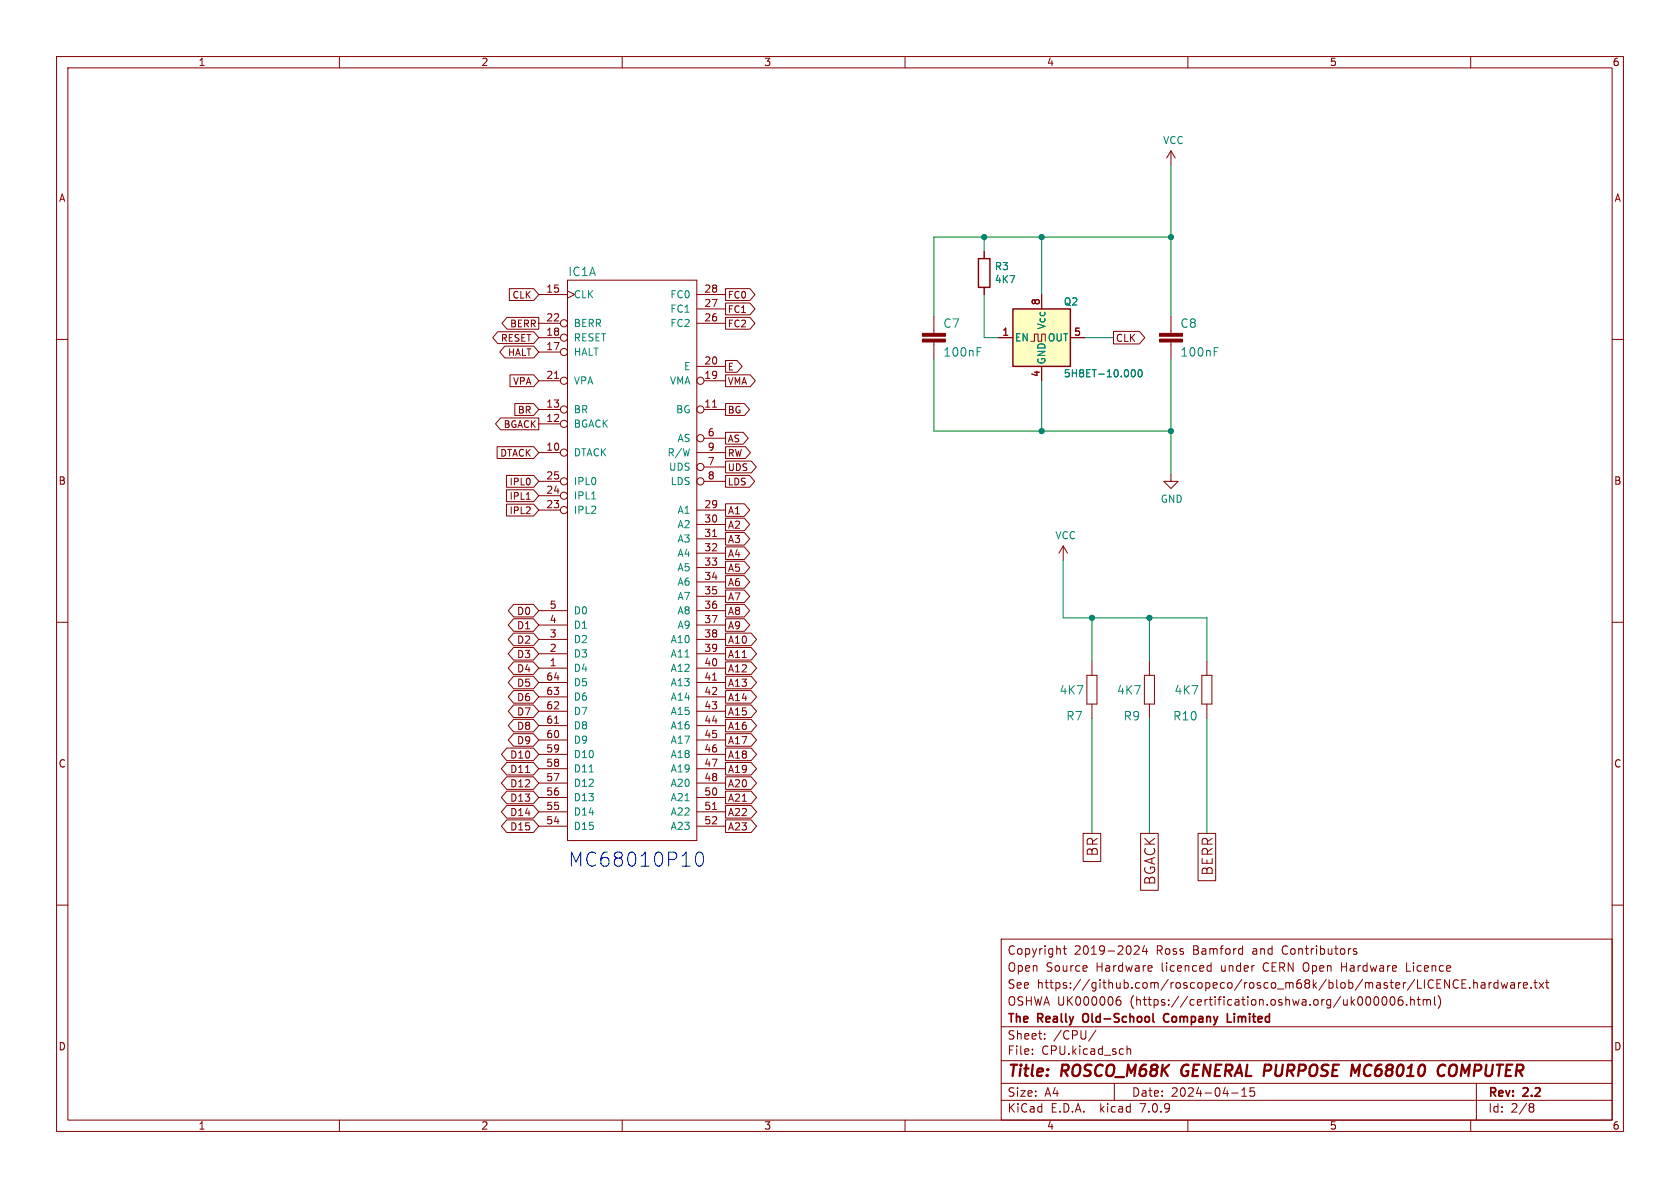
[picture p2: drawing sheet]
<svg xmlns="http://www.w3.org/2000/svg" width="297mm" height="210mm" viewBox="0 0 297 210" stroke-linecap="round" stroke-linejoin="round" font-family="sans-serif">
<g fill="none" stroke="#840000" stroke-width=".18">
<path d="M10 10h277v190h-277zM12 12h273v186h-273zM60 10v2M110 10v2M160 10v2M210 10v2M260 10v2M207 26.7v2.5M207 26.7l-.8 1.2M207 26.7l.8 1.2M10 60h2M88 58.6h6.4l.8 1.1-.8 1h-6.4l-.9-1z"/>
<path d="M89.6 56.1h5.6v2.1h-5.6l-.9-1zM90 51h4.4l.8 1.1-.8 1h-4.4zM95.2 52.1h5.1M95.2 59.7h3.9M95.2 57.2h3.9M100.3 51.4l1.3 .7-1.3 .6M100.3 49.5h22.9v99.1h-22.9zM123.2 52.1h5.1M123.2 57.2h5.1M123.2 54.6h5.1M128.3 56.1h4.3l.9 1.1-.9 1h-4.3zM128.3 51h4.3l.9 1.1-.9 1h-4.3z"/>
<path d="M128.3 53.6h4.3l.9 1-.9 1.1h-4.3zM165.1 55.9v3M174 44.5v1.2M174 50.8v1.3M176.5 59.7h2.6M184.1 52.1v2.5M189.2 59.7h2.6M196.8 58.6h4.6l1 1.1-1 1.1h-4.6zM207 55.9v3M285 60h2M87.9 79h6.5l.8 1-.8 1.1h-6.5zM88.5 73.9h6.7v2.1h-6.7l-.9-1.1z"/>
<path d="M89.2 61.2h5.2l.8 1-.8 1.1h-5.2l-.8-1.1zM90.2 66.3h4.2l.8 1-.8 1.1h-4.2zM91 71.3h3.4l.8 1.1-.8 1h-3.4zM95.2 72.4h3.9M95.2 74.9h3.9M95.2 62.2h3.9M95.2 67.3h3.9M98 66.9h.8M123.2 64.8h5.1M124.5 72.4h3.8M124.5 67.3h3.8M124.5 77.5h3.8"/>
<path d="M126 72h.7M128.3 66.3h4.3l.9 1-.9 1.1h-4.3zM128.3 63.7h2l.9 1.1-.9 1h-2zM128.3 79h3.5l.9 1-.9 1.1h-3.5zM128.3 71.3h3.3l.9 1.1-.9 1h-3.3zM128.3 76.4h3.1l.9 1.1-.9 1h-3.1zM165.1 60.5v3M182.2 60.3h.7v-1.2h.6v1.2h.6v-1.2h.7v1.2M184.1 64.8v2.5M207 60.5v3M89.5 86.6h4.9l.8 1-.8 1.1h-4.9zM89.5 89.1h4.9l.8 1.1-.8 1h-4.9z"/>
<path d="M89.5 84h4.9l.8 1.1-.8 1h-4.9zM93 88.3h.7M95.2 80h3.9M95.2 90.2h3.9M95.2 87.6h3.9M95.2 85.1h3.9M123.2 80h5.1M123.2 90.2h5.1M123.2 92.7h5.1M123.2 95.3h5.1M123.2 97.8h5.1M124.5 85.1h3.8"/>
<path d="M124.5 82.6h3.8M126 94.8h.7M128.3 91.6h3.3l.9 1.1-.9 1.1h-3.3zM128.3 81.5h4.5l.9 1.1-.9 1h-4.5zM128.3 89.1h3.3l.9 1.1-.9 1.1h-3.3zM128.3 84h4.2l.9 1.1-.9 1h-4.2zM128.3 94.1h3.3l.9 1.2-.9 1.1h-3.3zM128.3 99.2h3.3l.9 1.1-.9 1.1h-3.3zM128.3 96.7h3.3l.9 1.1-.9 1.1h-3.3zM188 96.5l-.8 1.3M188 96.5v2.6M188 96.5l.7 1.3"/>
<path d="M207 83.8v1.3h1.3l-1.3 1.3-1.3-1.3h1.3M10 110h2M90.8 114.5h3.5l.9 1.1-.9 1.1h-3.5l-1-1.1zM90.8 106.8h3.5l.9 1.2-.9 1.1h-3.5l-1-1.1zM90.8 111.9h3.5l.9 1.1-.9 1.1h-3.5l-1-1.1zM90.8 109.4h3.5l.9 1.1-.9 1.1h-3.5l-1-1.1zM90.8 117h3.5l.9 1.1-.9 1.1h-3.5l-1-1.1zM90.8 119.5h3.5l.9 1.2-.9 1.1h-3.5l-1-1.1zM95.2 118.1h5.1M95.2 115.6h5.1M95.2 113h5.1M95.2 108h5.1"/>
<path d="M95.2 110.5h5.1M123.2 118.1h5.1M123.2 115.6h5.1M123.2 113h5.1M123.2 100.3h5.1M123.2 102.9h5.1M123.2 105.4h5.1M123.2 108h5.1M123.2 110.5h5.1M128.3 119.5h4.5l.9 1.2-.9 1.1h-4.5zM128.3 114.5h4.5l.9 1.1-.9 1.1h-4.5zM128.3 117h4.5l.9 1.1-.9 1.1h-4.5z"/>
<path d="M128.3 111.9h4.5l.9 1.1-.9 1.1h-4.5zM128.3 101.8h3.3l.9 1.1-.9 1.1h-3.3zM128.3 104.3h3.3l.9 1.1-.9 1.1h-3.3zM128.3 106.8h3.3l.9 1.2-.9 1.1h-3.3zM128.3 109.4h3.3l.9 1.1-.9 1.1h-3.3zM192.2 119.4h1.7v5.1h-1.7zM193 116.8v2.6M202.3 119.4h1.8v5.1h-1.8zM203.2 116.8v2.6M212.5 119.4h1.7v5.1h-1.7zM213.4 116.8v2.6M285 110h2"/>
<path d="M89.6 134.8h4.7l.9 1.1-.9 1.1h-4.7l-1-1.1zM89.6 132.2h4.7l.9 1.2-.9 1.1h-4.7l-1-1.1zM89.6 137.3h4.7l.9 1.1-.9 1.1h-4.7l-1-1.1zM89.6 139.9h4.7l.9 1.1-.9 1.1h-4.7l-1-1.1zM90.8 127.2h3.5l.9 1.1-.9 1.1h-3.5l-1-1.1zM90.8 122.1h3.5l.9 1.1-.9 1.1h-3.5l-1-1.1zM90.8 124.6h3.5l.9 1.1-.9 1.1h-3.5l-1-1.1zM90.8 129.7h3.5l.9 1.1-.9 1.1h-3.5l-1-1.1zM92.9 136.6h.7M95.2 120.7h5.1M95.2 123.2h5.1M95.2 125.7h5.1"/>
<path d="M95.2 128.3h5.1M95.2 130.8h5.1M95.2 133.4h5.1M95.2 135.9h5.1M95.2 138.4h5.1M98 127.9h.8M123.2 120.7h5.1M123.2 123.2h5.1M123.2 125.7h5.1M123.2 128.3h5.1M123.2 130.8h5.1M123.2 133.4h5.1"/>
<path d="M123.2 135.9h5.1M123.2 138.4h5.1M126 120.2h.7M128.3 129.7h4.5l.9 1.1-.9 1.1h-4.5zM128.3 124.6h4.5l.9 1.1-.9 1.1h-4.5zM128.3 127.2h4.5l.9 1.1-.9 1.1h-4.5zM128.3 122.1h4.5l.9 1.1-.9 1.1h-4.5zM128.3 132.2h4.5l.9 1.2-.9 1.1h-4.5zM128.3 139.9h4.5l.9 1.1-.9 1.1h-4.5zM128.3 137.3h4.5l.9 1.1-.9 1.1h-4.5zM128.3 134.8h4.5l.9 1.1-.9 1.1h-4.5zM193 124.5v2.5"/>
<path d="M203.2 124.5v2.5M213.4 124.5v2.5M10 160h2M89.6 144.9h4.7l.9 1.2-.9 1.1h-4.7l-1-1.1zM89.6 142.4h4.7l.9 1.1-.9 1.1h-4.7l-1-1.1zM95.2 141h5.1M95.2 143.5h5.1M95.2 146.1h5.1M123.2 141h5.1M123.2 143.5h5.1M123.2 146.1h5.1M126 143.1h.7"/>
<path d="M128.3 144.9h4.5l.9 1.2-.9 1.1h-4.5zM128.3 142.4h4.5l.9 1.1-.9 1.1h-4.5zM191.5 147.3h3.1v5h-3.1zM201.6 147.3h3.2v10.1h-3.2zM211.8 147.3h3.1v8.4h-3.1zM285 160h2M177 166h108v32h-108zM188 167.7h.5M188.2 167.2v1.3l.3 .2M192.1 170.8l.1 .3-.7 .1M197.4 176.9l.5-.1 .3 .3-.2 .5-.4 .1-.2-.1M198 176.2a.53 .53 0 0 0-.6 .4"/>
<path d="M200.5 167.3l.6-.1 .2 .1 .1 .3-.9 1.1h.9M202.3 167.1l-.3 1.1h.9M202.7 167.7v1M203.5 170.7l.2 .4-.7 .1M203.6 171.6l-.1 .1M213.7 170.7l.4 .1M214.1 170.2v1.5M214.1 171.6l-.4 .1M219.5 167.7l.2 .1M219.7 167.2v1.5M219.7 168.6l-.2 .1M237.2 170.2v1.5"/>
<path d="M237.2 170.9h.8M239.8 167.8l-.3-.1-.3 .2 .1 .2 .5 .2v.3h-.6M243.1 176.3l.1-.1a.81 .81 0 0 1 .6 .6 .81 .81 0 0 1-.3 .8h-.4M244.5 176.3l.2-.1a.81 .81 0 0 1 .6 .6 .81 .81 0 0 1-.3 .8l-.2 .1a.81 .81 0 0 1-.3-1.4zM246 176.3l.1-.1a.81 .81 0 0 1 .6 .6 .81 .81 0 0 1-.3 .8l-.2 .1a.81 .81 0 0 1-.5-.6 .81 .81 0 0 1 .3-.8zM247.9 176.2a.59 .59 0 0 0-.7 .6v.6l.1 .2 .4 .1 .3-.1v-.5l-.1-.3h-.4l-.3 .3M248.7 170.2v1.5h.7M248.7 177.6v.1M249.4 176.2v1.5M249.4 176.8l.2-.1 .4 .1v.9M250.5 176.7h.6M250.7 176.2v1.3l.4 .2"/>
<path d="M251.6 176.8l.4-.1 .2 .2M251.6 176.7v1M252.2 176.9l.3-.2 .3 .1 .1 .9M252.2 176.9v.8M253.6 176.2v1.3l.2 .2M254.3 176.1a1.74 1.74 0 0 1-.1 2.2M255.4 173.2l.8 1.5v-1.5M257.8 173.3a.6 .6 0 0 0-.7 0 .6 .6 0 0 0-.2 .8 .56 .56 0 0 0 .3 .5 .56 .56 0 0 0 .6 0M258.5 173.9h.5M259.2 173.2h-.7v1.5h.7M259.8 174.6v.1M260.5 173.8l.2-.1 .4 .1 .1 .9"/>
<path d="M260.5 173.2v1.5M261.9 173.8h.6v.9M262.5 174.1h-.5a.29 .29 0 0 0-.2 .3 .29 .29 0 0 0 .2 .3l.5-.1M263.2 173.7v1M263.7 173.7l-.3 .1-.2 .2M264.8 173.8l-.4-.1-.3 .3v.4l.1 .2h.6M264.8 173.2v1.5M265.4 173.7l.3 1 .3-.7 .2 .7 .3-1M267.1 173.8h.6v.9M267.7 174.1h-.5a.29 .29 0 0 0-.2 .3 .29 .29 0 0 0 .2 .3l.5-.1M268.5 173.7v1M268.9 173.7l-.3 .1-.1 .2"/>
<path d="M269.3 174.2l.7-.1v-.3l-.5-.1-.2 .2 .1 .7h.6M270.7 174.6v.1M271.2 173.7h.5M271.4 173.2v1.3l.3 .2M272.1 173.7l.8 1M272.9 173.7l-.8 1M273.2 173.7h.6M273.5 173.2v1.3l.3 .2M60 198v2M110 198v2M160 198v2M177 194.5h108"/>
<path d="M177 191.5h108M177 187.5h108M177 181.5h108M182.5 186.3v.1M182.5 185.5v.1M184.7 183.6v.1M184.7 182.8v.1M193.7 182.1l-1.2 2M197 191.5v3M199.2 184.9v1.5M199.2 185.5l.3-.1 .3 .1 .1 .9M210 198v2"/>
<path d="M217.7 193.2h1.2M219.5 193.8h.9M219.5 192.7l.5-.4v1.5M221.7 192.3h-.7v.7l.2-.1h.5l.1 .3-.1 .5-.2 .1-.5-.1M260 198v2M261 191.5v6.5M270.6 195.1h.3l.3 .3-.3 .3M270.6 195.7h.3M270.9 195.7l.2 .2 .1 .4-.3 .3h-.3"/>
<circle cx="99.7" cy="57.1" r=".63"/>
<circle cx="99.7" cy="59.7" r=".63"/>
<circle cx="99.7" cy="72.4" r=".63"/>
<circle cx="99.7" cy="67.3" r=".63"/>
<circle cx="99.7" cy="62.2" r=".63"/>
<circle cx="99.7" cy="74.9" r=".63"/>
<circle cx="123.8" cy="72.4" r=".63"/>
<circle cx="123.8" cy="77.5" r=".63"/>
<circle cx="123.8" cy="67.3" r=".63"/>
<circle cx="99.7" cy="90.2" r=".63"/>
<circle cx="99.7" cy="85.1" r=".63"/>
<circle cx="99.7" cy="80" r=".63"/>
<circle cx="99.7" cy="87.6" r=".63"/>
<circle cx="123.8" cy="85.1" r=".63"/>
<circle cx="123.8" cy="82.5" r=".63"/>
</g>
<path d="M209.1 188.5a1.27 1.27 0 0 0 0 1.6M239.6 189.6l.8-1.4-.2 2M255.3 190a.73 .73 0 0 1-.8 .1M255.5 188.4a.69 .69 0 0 0-1 .1M256.8 188.2l-.2 .1a1.49 1.49 0 0 0-.2 1.8l.5 .1" fill="none" stroke="#840000" stroke-width=".4"/>
<path d="M191.6 179.3a1.07 1.07 0 0 0 0 1.3M206.6 179.3a.74 .74 0 0 0-.9 .5 .74 .74 0 0 0 .5 .9l.4-.1M218.2 179.2v.1M218.2 179.7v1M203.8 180.5l.3 .2M217 180.7h.7" fill="none" stroke="#840000" stroke-width=".3"/>
<g fill="#840000" stroke="#840000" stroke-width=".18">
<path d="M205 59.9h4v.6h-4z"/>
<path d="M205 58.9h4v.5h-4z"/>
<path d="M163.1 59.9h4v.6h-4z"/>
<path d="M163.1 58.9h4v.5h-4z"/>
</g>
<path d="M172.7 61.5h.8M200 65.8l.1-.3 .2-.2a.68 .68 0 0 1 .4 .7 .68 .68 0 0 1-.4 .6l-.2-.1-.1-.4M201.4 65.4l.1-.1a.68 .68 0 0 1 .4 .7 .68 .68 0 0 1-.4 .6 .84 .84 0 0 1-.1-1.2zM214.7 61.5h.7M104.6 88.2h.7M104.2 136.5h.7" fill="none" stroke="#008484" stroke-width=".18"/>
<path d="M173 45.7h2v5.1h-2zM179.1 54.6h10.1v10.2h-10.1z" fill="none" stroke="#840000" stroke-width=".25"/>
<path d="M179.1 54.6h10.1v10.2h-10.1z" fill="#ffffc2" stroke="#ffffc2" stroke-width=".18"/>
<path d="M123.3 150.7a.59 .59 0 0 1 1 .4 1.46 1.46 0 0 1-.5 2 .64 .64 0 0 1-.7-.5 1.94 1.94 0 0 1 .2-1.9z" fill="none" stroke="#0000c2" stroke-width=".18"/>
<g fill="none" stroke="#008400" stroke-width=".18">
<path d="M207 29.2v26.7M174 52.1v7.6h2.5M174 41.9v2.6M184.1 41.9v10.2M191.8 59.7h5M207 41.9h-41.9v14M165.1 63.5v12.7h41.9M184.1 67.3v8.9M207 63.5v20.3M188 99.1v10.1h25.4v7.6M193 109.2v7.6M203.2 109.2v7.6"/>
<path d="M193 127v20.3M203.2 127v20.3M213.4 127v20.3"/>
</g>
<g fill="#008400" stroke="#008400" stroke-width=".18">
<circle cx="207" cy="41.9" r=".46"/>
<circle cx="207" cy="76.2" r=".46"/>
<circle cx="184.1" cy="76.2" r=".46"/>
<circle cx="184.1" cy="41.9" r=".46"/>
<circle cx="193" cy="109.2" r=".46"/>
<circle cx="203.2" cy="109.2" r=".46"/>
<circle cx="174" cy="41.9" r=".46"/>
</g>
<text font-size="3.5" fill="#0000c2" x="100.3" y="153.4">MC68010P10</text>
<g font-size="2.8" fill="#840000">
<text x="178" y="190.9">Title:</text>
<text x="187.7" y="190.9">ROSCO_M68K</text>
<text x="209.7" y="190.9">GENERAL PURPOSE</text>
<text x="241.3" y="190.9">MC68010</text>
<text x="257.4" y="190.9">COMPUTER</text>
</g>
<g font-size="2.5" fill="#840000">
<text x="194.3" y="151.4" transform="rotate(-90 194.3 151.4)">BR</text>
<text x="214.6" y="154.8" transform="rotate(-90 214.6 154.8)">BERR</text>
<text x="204.4" y="156.5" transform="rotate(-90 204.4 156.5)">BGACK</text>
</g>
<g font-size="2.1" fill="#008484">
<text x="100.4" y="49">IC1A</text>
<text x="166.7" y="58.2">C7</text>
<text x="208.6" y="58.2">C8</text>
<text x="166.7" y="63.2">100nF</text>
<text x="208.6" y="63.2">100nF</text>
<text x="187.2" y="123">4K7</text>
<text x="197.4" y="123">4K7</text>
<text x="207.5" y="123">4K7</text>
<text x="188.4" y="127.6">R7</text>
<text x="198.6" y="127.6">R9</text>
<text x="207.3" y="127.6">R10</text>
</g>
<g font-size="2.1" fill="#840000">
<text x="178" y="172">Open</text>
<text x="178" y="169">Copyright</text>
<text x="184.9" y="172">Source</text>
<text x="189.9" y="169">2019-2024</text>
<text x="193.8" y="172">Hardware</text>
<text x="204.5" y="169">Ross</text>
<text x="205.5" y="172">licenced</text>
<text x="211" y="169">Bamford</text>
<text x="216.1" y="172">under</text>
<text x="221.7" y="169">and</text>
<text x="223.7" y="172">CERN Open</text>
<text x="227.1" y="169">Contributors</text>
<text x="237.8" y="172">Hardware</text>
<text x="249.5" y="172">Licence</text>
<text x="178" y="178">OSHWA UK000006</text>
<text x="178" y="175">See</text>
<text x="183.3" y="175">https://github.com/roscopeco/rosco_m68k/blob/master/LICENCE.hardware.txt</text>
<text x="199.8" y="178">(https://certification.oshwa.org/uk000006.html)</text>
<text x="178" y="184">Sheet:</text>
<text x="178" y="181.2">The</text>
<text x="183.5" y="181.2">Really</text>
<text x="186.2" y="184">/CPU/</text>
<text x="192.1" y="181.2">Old-School</text>
<text x="207" y="181.2">Company</text>
<text x="218.8" y="181.2">Limited</text>
<text x="178" y="186.7">File:</text>
<text x="184.1" y="186.7">CPU.kicad_sch</text>
<text x="178" y="196.9">KiCad</text>
<text x="178" y="194.1">Size:</text>
<text x="184.7" y="194.1">A4</text>
<text x="185.7" y="196.9">E.D.A.</text>
<text x="194.6" y="196.9">kicad</text>
<text x="200" y="194.1">Date:</text>
<text x="201.8" y="196.9">7.0.9</text>
<text x="207" y="194.1">2024-04-15</text>
<text x="263" y="194.3">Rev:</text>
<text x="263" y="196.9">Id:</text>
<text x="267.1" y="196.9">2/8</text>
<text x="269.4" y="194.3">2.2</text>
</g>
<g font-size="1.8" fill="#840000">
<text x="35" y="11.9">1</text>
<text x="85" y="11.9">2</text>
<text x="135" y="11.9">3</text>
<text x="185" y="11.9">4</text>
<text x="235" y="11.9">5</text>
<text x="285" y="11.9">6</text>
<text x="10.3" y="35.9">A</text>
<text x="285.3" y="35.9">A</text>
<text x="96.5" y="51.8">15</text>
<text x="124.4" y="51.8">28</text>
<text x="96.5" y="59.4">18</text>
<text x="96.5" y="56.9">22</text>
<text x="124.4" y="56.9">26</text>
<text x="124.4" y="54.4">27</text>
<text x="177.1" y="59.4">1</text>
<text x="183.9" y="54" transform="rotate(-90 183.9 54)">8</text>
<text x="189.8" y="59.4">5</text>
<text x="96.5" y="62">17</text>
<text x="124.4" y="64.5">20</text>
<text x="197.2" y="60.6">CLK</text>
<text x="96.5" y="67.1">21</text>
<text x="124.4" y="67.1">19</text>
<text x="183.9" y="66.7" transform="rotate(-90 183.9 66.7)">4</text>
<text x="96.5" y="74.7">12</text>
<text x="96.5" y="72.1">13</text>
<text x="124.4" y="72.1">11</text>
<text x="125" y="77.2">6</text>
<text x="96.5" y="79.8">10</text>
<text x="125" y="82.3">7</text>
<text x="125" y="79.8">9</text>
<text x="10.3" y="85.9">B</text>
<text x="96.5" y="89.9">23</text>
<text x="96.5" y="87.4">24</text>
<text x="96.5" y="84.8">25</text>
<text x="124.4" y="89.9">29</text>
<text x="125" y="84.8">8</text>
<text x="285.3" y="85.9">B</text>
<text x="124.4" y="92.5">30</text>
<text x="124.4" y="95">31</text>
<text x="128.6" y="93.7">A2</text>
<text x="128.6" y="91.1">A1</text>
<text x="124.4" y="97.5">32</text>
<text x="124.4" y="100.1">33</text>
<text x="128.6" y="96.2">A3</text>
<text x="128.6" y="101.3">A5</text>
<text x="128.6" y="98.7">A4</text>
<text x="97.1" y="107.7">5</text>
<text x="124.4" y="102.6">34</text>
<text x="124.4" y="105.2">35</text>
<text x="124.4" y="107.7">36</text>
<text x="128.6" y="103.8">A6</text>
<text x="128.6" y="106.4">A7</text>
<text x="91.3" y="108.9">D0</text>
<text x="91.3" y="114">D2</text>
<text x="91.3" y="111.4">D1</text>
<text x="97.1" y="112.8">3</text>
<text x="97.1" y="110.2">4</text>
<text x="124.4" y="110.2">37</text>
<text x="124.4" y="112.8">38</text>
<text x="128.6" y="114">A10</text>
<text x="128.6" y="108.9">A8</text>
<text x="128.6" y="111.4">A9</text>
<text x="91.3" y="116.5">D3</text>
<text x="91.3" y="119.1">D4</text>
<text x="97.1" y="117.9">1</text>
<text x="97.1" y="115.3">2</text>
<text x="124.4" y="115.3">39</text>
<text x="124.4" y="117.9">40</text>
<text x="128.6" y="116.5">A11</text>
<text x="128.6" y="119.1">A12</text>
<text x="91.3" y="121.6">D5</text>
<text x="91.3" y="124.1">D6</text>
<text x="96.5" y="125.5">62</text>
<text x="96.5" y="122.9">63</text>
<text x="96.5" y="120.4">64</text>
<text x="124.4" y="120.4">41</text>
<text x="124.4" y="122.9">42</text>
<text x="124.4" y="125.5">43</text>
<text x="128.6" y="121.6">A13</text>
<text x="128.6" y="124.1">A14</text>
<text x="91.3" y="129.2">D8</text>
<text x="91.3" y="126.7">D7</text>
<text x="91.3" y="131.8">D9</text>
<text x="96.5" y="130.6">60</text>
<text x="96.5" y="128">61</text>
<text x="124.4" y="128">44</text>
<text x="124.4" y="130.6">45</text>
<text x="128.6" y="131.8">A17</text>
<text x="128.6" y="126.7">A15</text>
<text x="128.6" y="129.2">A16</text>
<text x="10.3" y="135.9">C</text>
<text x="90.1" y="136.8">D11</text>
<text x="90.1" y="134.3">D10</text>
<text x="96.5" y="135.6">58</text>
<text x="96.5" y="133.1">59</text>
<text x="124.4" y="133.1">46</text>
<text x="124.4" y="135.6">47</text>
<text x="128.6" y="134.3">A18</text>
<text x="128.6" y="136.8">A19</text>
<text x="285.3" y="135.9">C</text>
<text x="90.1" y="139.4">D12</text>
<text x="90.1" y="141.9">D13</text>
<text x="96.5" y="143.3">55</text>
<text x="96.5" y="140.7">56</text>
<text x="96.5" y="138.2">57</text>
<text x="124.4" y="138.2">48</text>
<text x="124.4" y="140.7">50</text>
<text x="124.4" y="143.3">51</text>
<text x="128.6" y="141.9">A21</text>
<text x="128.6" y="139.4">A20</text>
<text x="90.1" y="147">D15</text>
<text x="90.1" y="144.5">D14</text>
<text x="96.5" y="145.8">54</text>
<text x="124.4" y="145.8">52</text>
<text x="128.6" y="147">A23</text>
<text x="128.6" y="144.5">A22</text>
<text x="10.3" y="185.9">D</text>
<text x="285.3" y="185.9">D</text>
<text x="35" y="199.9">1</text>
<text x="85" y="199.9">2</text>
<text x="135" y="199.9">3</text>
<text x="185" y="199.9">4</text>
<text x="235" y="199.9">5</text>
<text x="285" y="199.9">6</text>
</g>
<g font-size="1.8" fill="#008484">
<text x="205.5" y="25.7">VCC</text>
<text x="175.8" y="48">R3</text>
<text x="101.3" y="52.9">CLK</text>
<text x="118.4" y="52.9">FC0</text>
<text x="175.8" y="50.3">4K7</text>
<text x="101.3" y="58">BERR</text>
<text x="118.4" y="58">FC2</text>
<text x="118.4" y="55.5">FC1</text>
<text x="185" y="58.3" transform="rotate(-90 185 58.3)">Vcc</text>
<text x="188" y="54.2">Q2</text>
<text x="101.3" y="63.1">HALT</text>
<text x="101.3" y="60.6">RESET</text>
<text x="120.8" y="65.6">E</text>
<text x="179.3" y="60.6">EN</text>
<text x="185" y="64.5" transform="rotate(-90 185 64.5)">GND</text>
<text x="185.1" y="60.6">OUT</text>
<text x="101.3" y="68.2">VPA</text>
<text x="118.3" y="68.2">VMA</text>
<text x="188" y="66.9">5H8ET-10.000</text>
<text x="101.3" y="75.8">BGACK</text>
<text x="101.3" y="73.3">BR</text>
<text x="119.4" y="73.3">BG</text>
<text x="101.3" y="80.9">DTACK</text>
<text x="117.9" y="80.9">R/W</text>
<text x="118.2" y="83.4">UDS</text>
<text x="119.7" y="78.3">AS</text>
<text x="101.3" y="88.5">IPL1</text>
<text x="101.3" y="86">IPL0</text>
<text x="118.5" y="86">LDS</text>
<text x="205.1" y="89.1">GND</text>
<text x="101.3" y="91">IPL2</text>
<text x="119.7" y="91">A1</text>
<text x="119.7" y="93.6">A2</text>
<text x="186.5" y="95.5">VCC</text>
<text x="119.7" y="96.1">A3</text>
<text x="119.7" y="98.7">A4</text>
<text x="119.7" y="101.2">A5</text>
<text x="119.7" y="103.7">A6</text>
<text x="119.7" y="106.3">A7</text>
<text x="101.3" y="113.9">D2</text>
<text x="101.3" y="111.4">D1</text>
<text x="101.3" y="108.8">D0</text>
<text x="118.5" y="113.9">A10</text>
<text x="119.7" y="108.8">A8</text>
<text x="119.7" y="111.4">A9</text>
<text x="101.3" y="119">D4</text>
<text x="101.3" y="116.4">D3</text>
<text x="118.5" y="116.4">A11</text>
<text x="118.5" y="119">A12</text>
<text x="101.3" y="124.1">D6</text>
<text x="101.3" y="121.5">D5</text>
<text x="118.5" y="121.5">A13</text>
<text x="118.5" y="124.1">A14</text>
<text x="101.3" y="131.7">D9</text>
<text x="101.3" y="129.1">D8</text>
<text x="101.3" y="126.6">D7</text>
<text x="118.5" y="126.6">A15</text>
<text x="118.5" y="129.1">A16</text>
<text x="118.5" y="131.7">A17</text>
<text x="101.3" y="136.8">D11</text>
<text x="101.3" y="134.2">D10</text>
<text x="118.5" y="134.2">A18</text>
<text x="118.5" y="136.8">A19</text>
<text x="101.3" y="141.8">D13</text>
<text x="101.3" y="139.3">D12</text>
<text x="118.5" y="139.3">A20</text>
<text x="118.5" y="141.8">A21</text>
<text x="101.3" y="146.9">D15</text>
<text x="101.3" y="144.4">D14</text>
<text x="118.5" y="144.4">A22</text>
<text x="118.5" y="146.9">A23</text>
</g>
<g font-size="1.7" fill="#840000">
<text x="90.5" y="53">CLK</text>
<text x="128.6" y="53">FC0</text>
<text x="90.1" y="58.1">BERR</text>
<text x="128.6" y="58.1">FC2</text>
<text x="128.6" y="55.5">FC1</text>
<text x="88.4" y="60.6">RESET</text>
<text x="89.7" y="63.1">HALT</text>
<text x="128.6" y="65.7">E</text>
<text x="90.6" y="68.2">VPA</text>
<text x="128.6" y="68.2">VMA</text>
<text x="88.9" y="75.8">BGACK</text>
<text x="91.5" y="73.3">BR</text>
<text x="128.6" y="73.3">BG</text>
<text x="88.3" y="80.9">DTACK</text>
<text x="128.6" y="80.9">RW</text>
<text x="128.6" y="83.5">UDS</text>
<text x="128.6" y="78.4">AS</text>
<text x="90" y="88.5">IPL1</text>
<text x="90" y="86">IPL0</text>
<text x="128.6" y="86">LDS</text>
<text x="90" y="91.1">IPL2</text>
</g>
</svg>
